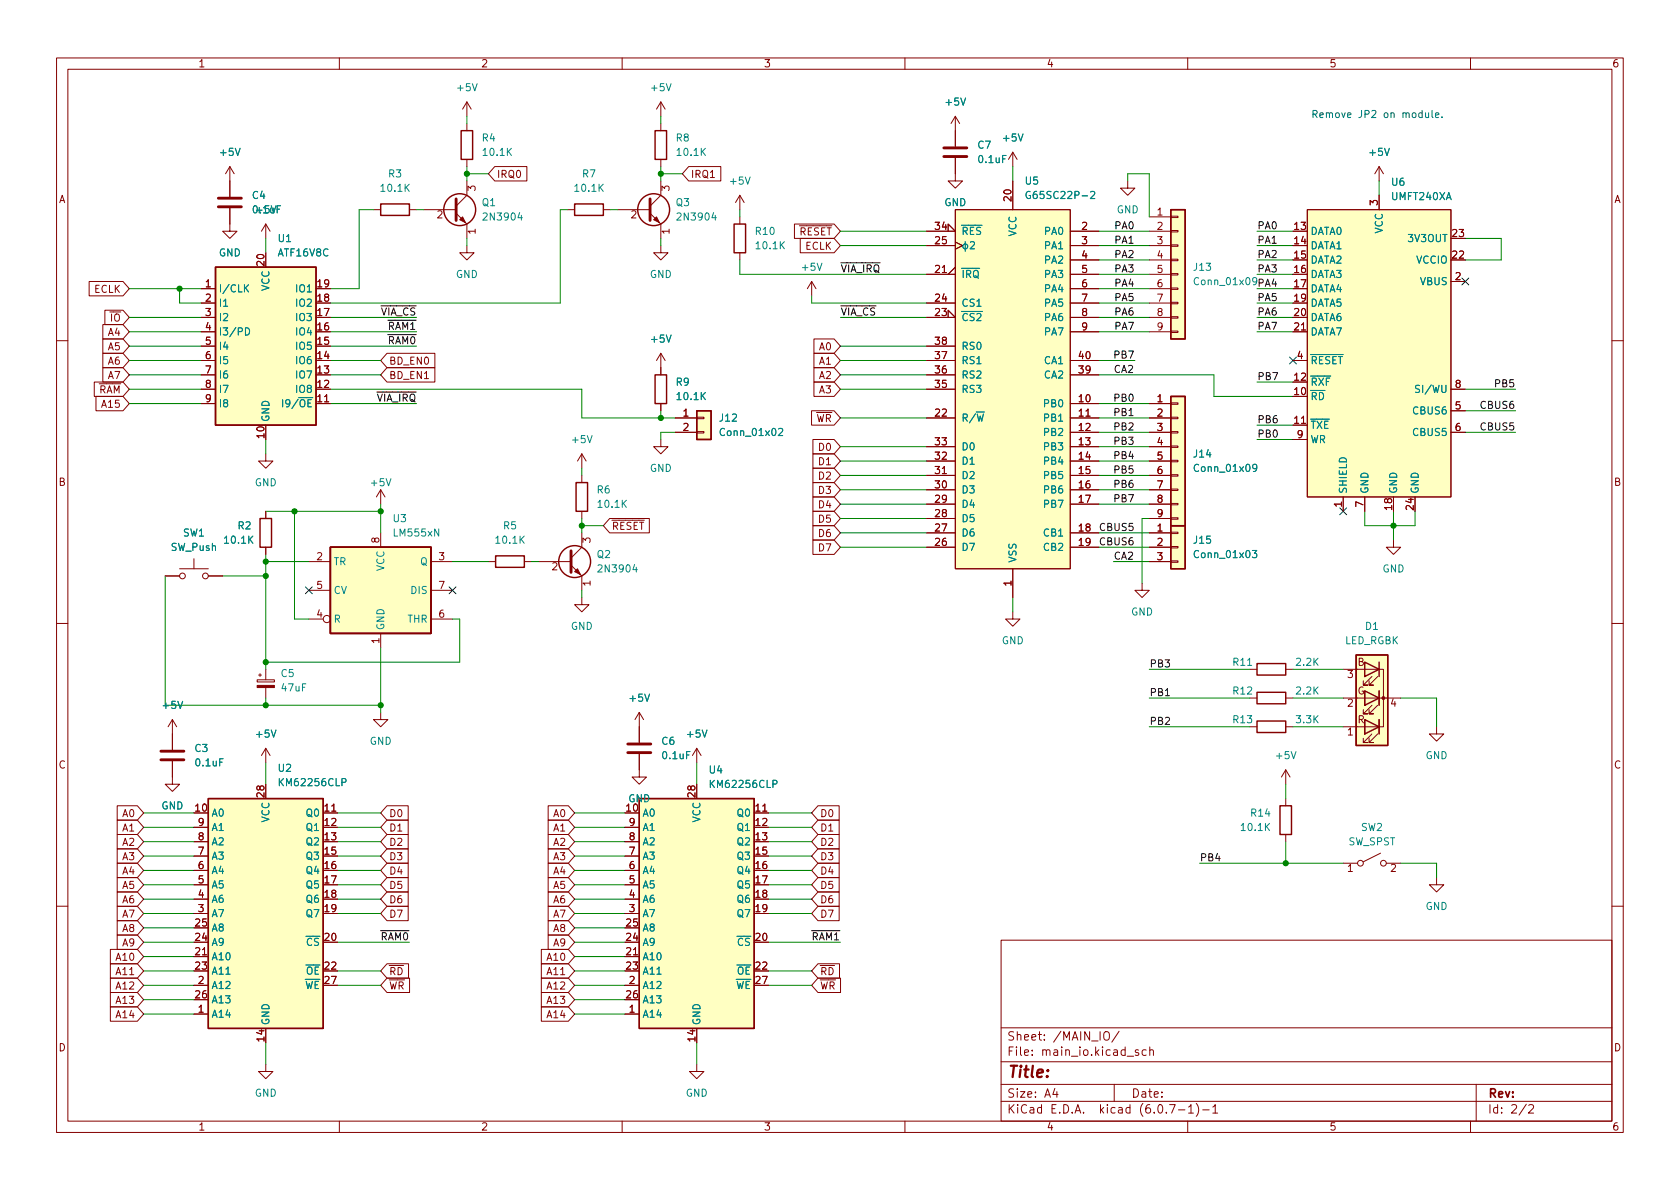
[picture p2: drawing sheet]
<svg xmlns="http://www.w3.org/2000/svg" width="297mm" height="210mm" viewBox="0 0 297 210" stroke-linecap="round" stroke-linejoin="round" font-family="sans-serif">
<g fill="none" stroke="#840000" stroke-width=".18">
<path d="M10 10.2h277v190.1h-277zM12 12.2h273v186.1h-273zM60 10.2v2M82.5 18v2.6M82.5 18l-.7 1.3M82.5 18l.8 1.3M110 10.2v2M116.8 18v2.6M116.8 18l-.7 1.3M116.8 18l.8 1.3M160 10.2v2M210 10.2v2"/>
<path d="M260 10.2v2M40.6 36.8v4.1h1.3l-1.3 1.3-1.2-1.3h1.2M40.6 29.5l-.7 1.2M40.6 29.5v5.3M40.6 29.5l.8 1.2M47 39.6v2.6M47 39.6l-.8 1.3M47 39.6l.8 1.3M66 37.1h1.3M72.4 37.1h1.3M74.9 37.1h5.7M80.6 37.7l1.9 1.9v2.6"/>
<path d="M82.5 21.8v1.3M82.5 28.2v1.3M82.5 32v2.5l-1.9 1.9M87.5 29.5h5.7v2.5h-5.7l-1.1-1.3zM100.3 37.1h1.3M106.7 37.1h1.2M109.2 37.1h5.7M114.9 37.7l1.9 1.9v2.6M116.8 21.8v1.3M116.8 28.2v1.3M116.8 32v2.5l-1.9 1.9M121.8 29.5h5.6v2.5h-5.6l-1.2-1.3z"/>
<path d="M130.8 34.5v2.6M130.8 38.3v1.3M130.8 34.5l-.8 1.3M130.8 34.5l.8 1.3M140.5 39.6h7l1.1 1.3-1.1 1.3h-7zM168.9 37.1h20.3v63.5h-20.3zM168.9 27.9v4.1h1.3l-1.3 1.3-1.3-1.3h1.3M168.9 20.6l-.8 1.2M168.9 20.6v5.3M168.9 20.6l.8 1.2M179.1 26.9l-.8 1.3M179.1 26.9v2.6"/>
<path d="M179.1 32v5.1M179.1 26.9l.7 1.3M199.4 32v1.3h1.3l-1.3 1.2-1.3-1.2h1.3M203.2 38.3h3.8M207 38.2h1.3v.3h-1.3zM231.1 37.1h25.4v50.8h-25.4zM243.8 29.5v2.5M243.8 34.5v2.6M243.8 29.5l-.7 1.2M243.8 29.5l.8 1.2M15.8 49.8h5.9l1.2 1.2-1.2 1.3h-5.9zM18.2 59.9h3.5l1.2 1.3-1.2 1.3h-3.5z"/>
<path d="M18.2 57.4h3.5l1.2 1.3-1.2 1.2h-3.5zM18.5 54.9h3.2l1.2 1.2-1.2 1.3h-3.2zM35.6 56.1h2.5M35.6 53.6h2.5M35.6 51h2.5M35.6 58.7h2.5M82.5 43.4v1.3h1.3l-1.3 1.3-1.2-1.3h1.2M116.8 43.4v1.3h1.3l-1.3 1.3-1.2-1.3h1.2M130.8 44.7v1.3M141.5 42.2h6l1.1 1.2-1.1 1.3h-6zM143.5 49.8l-.8 1.2M143.5 49.8v2.5"/>
<path d="M143.5 49.8l.8 1.2M143.9 59.9h3.6l1.1 1.3-1.1 1.3h-3.6zM163.8 56.1h5.1l-1.3-1.2v1.2M163.8 40.9h5.1l-1.3-1.3v1.3M163.8 48.5h5.1M163.8 53.6h5.1M163.8 43.4h5.1M168.9 42.8l1.3 .6-1.3 .7M168.9 47.2l-1.3 1.3M189.2 40.9h5.1M189.2 48.5h5.1M189.2 56.1h5.1"/>
<path d="M189.2 53.6h5.1M189.2 43.4h5.1M189.2 46h5.1M189.2 51h5.1M189.2 58.7h5.1M203.2 40.9h3.8M203.2 48.5h3.8M203.2 56.1h3.8M203.2 53.6h3.8M203.2 43.4h3.8M203.2 46h3.8M203.2 51h3.8"/>
<path d="M203.2 58.7h3.8M207 58.5h1.3v.3h-1.3zM207 56h1.3v.3h-1.3zM207 53.5h1.3v.2h-1.3zM207 50.9h1.3v.3h-1.3zM207 48.4h1.3v.2h-1.3zM207 45.8h1.3v.3h-1.3zM207 43.3h1.3v.3h-1.3zM207 40.8h1.3v.2h-1.3zM228.6 58.7h2.5M256.5 49.8h2.6M10 60.2h2"/>
<path d="M16.7 67.6h5l1.2 1.2-1.2 1.3h-5zM17 70.1h4.7l1.2 1.3-1.2 1.2h-4.7zM18.2 62.5h3.5l1.2 1.2-1.2 1.3h-3.5zM18.2 65h3.5l1.2 1.3-1.2 1.3h-3.5zM35.6 71.4h2.5M35.6 68.8h2.5M35.6 66.3h2.5M35.6 63.7h2.5M35.6 61.2h2.5M55.9 71.4h2.5M68.4 65h8.5v2.6h-8.5l-1.1-1.3zM68.4 62.5h8.5v2.5h-8.5l-1.1-1.3z"/>
<path d="M116.8 77.7v1.3h1.3l-1.3 1.3-1.2-1.3h1.2M116.8 62.5v3.8M116.8 71.4v1.2M116.8 62.5l-.7 1.2M116.8 62.5l.8 1.2M119.4 73.9h3.8M119.4 76.4h3.8M123.2 76.3h1.3v.3h-1.3zM123.2 73.8h1.3v.2h-1.3zM143.5 72.6h4l1.1 1.3-1.1 1.3h-4zM143.7 77.7h3.8l1.1 1.3-1.1 1.3h-3.8zM143.9 67.6h3.6l1.1 1.2-1.1 1.3h-3.6z"/>
<path d="M143.9 62.5h3.6l1.1 1.2-1.1 1.3h-3.6zM143.9 65h3.6l1.1 1.3-1.1 1.3h-3.6zM163.8 73.9h5.1M163.8 79h5.1M163.8 68.8h5.1M163.8 66.3h5.1M163.8 63.7h5.1M163.8 61.2h5.1M189.2 73.9h5.1M189.2 76.4h5.1M189.2 71.4h5.1M189.2 79h5.1"/>
<path d="M189.2 66.3h5.1M189.2 63.7h5.1M203.2 73.9h3.8M203.2 76.4h3.8M203.2 71.4h3.8M203.2 79h3.8M207 78.9h1.3v.2h-1.3zM207 76.3h1.3v.3h-1.3zM207 73.8h1.3v.2h-1.3zM207 71.2h1.3v.3h-1.3zM228.6 63.7h2.5M228.6 75.2h2.5"/>
<path d="M228.6 77.7h2.5M256.5 76.4h2.6M256.5 68.8h2.6M256.5 72.6h2.6M285 60.2h2M34.3 98.8v1.8M47 80.3v1.2h1.3l-1.3 1.3-1.3-1.3h1.3M47 90.4v1.3M47 96.8v1.2M54.6 99.3h3.8M67.3 86.6v2.5M67.3 94.2v2.6"/>
<path d="M67.3 86.6l-.8 1.3M67.3 86.6l.8 1.3M76.2 99.3h3.8M86.4 99.3h1.2M92.7 99.3h1.3M95.2 99.3h5.8M101 99.9l1.9 1.9v2.6M102.9 80.3l-.8 1.2M102.9 80.3v2.5M102.9 84.1v1.2M102.9 90.4v1.3M102.9 94.2v2.6l-1.9 1.9"/>
<path d="M102.9 80.3l.7 1.2M107.8 91.7h7v2.5h-7l-1.1-1.2zM143.7 82.8h3.8l1.1 1.3-1.1 1.2h-3.8zM143.7 80.3h3.8l1.1 1.2-1.1 1.3h-3.8zM143.7 90.4h3.8l1.1 1.3-1.1 1.3h-3.8zM143.7 85.3h3.8l1.1 1.3-1.1 1.3h-3.8zM143.7 93h3.8l1.1 1.2-1.1 1.3h-3.8zM143.7 95.5h3.8l1.1 1.3-1.1 1.2h-3.8zM143.7 87.9h3.8l1.1 1.2-1.1 1.3h-3.8zM163.8 81.5h5.1M163.8 84.1h5.1M163.8 86.6h5.1"/>
<path d="M163.8 89.1h5.1M163.8 94.2h5.1M163.8 96.8h5.1M163.8 91.7h5.1M189.2 81.5h5.1M189.2 84.1h5.1M189.2 86.6h5.1M189.2 89.1h5.1M189.2 94.2h5.1M189.2 96.8h5.1M203.2 81.5h3.8M203.2 84.1h3.8"/>
<path d="M203.2 86.6h3.8M203.2 89.1h3.8M203.2 94.2h3.8M203.2 96.8h3.8M203.2 91.7h3.8M203.2 99.3h3.8M207 99.2h1.3v.2h-1.3zM207 96.6h1.3v.3h-1.3zM207 94.1h1.3v.3h-1.3zM207 91.6h1.3v.2h-1.3zM207 89h1.3v.3h-1.3zM207 86.5h1.3v.2h-1.3z"/>
<path d="M207 83.9h1.3v.3h-1.3zM207 81.4h1.3v.3h-1.3zM237.5 87.9v2.5M241.3 87.9v2.5M246.4 95.5v1.3h1.2l-1.2 1.2-1.3-1.2h1.3M10 110.2h2M29.2 101.8h2.5M31.7 100.6h5.1M36.8 101.8h2.6M45.7 119.4h.5M46 119.1v.5M47 118.4v1.8"/>
<path d="M54.6 109.5h2.5M54.6 104.4h3.8M67.3 112v2.5M76.2 109.5h3.8M76.2 104.4h3.8M102.9 105.7v1.2h1.2l-1.2 1.3-1.3-1.3h1.3M179.1 108.2v1.3h1.2l-1.2 1.2-1.3-1.2h1.3M179.1 100.6v5.1M201.9 103.1v1.3h1.3l-1.3 1.3-1.2-1.3h1.2M221 118.4h1.2M227.3 118.4h1.3M237.5 118.4h6.3"/>
<path d="M242.6 119.6l-1.6 1.6h.8h-.8v-.8M243.6 118.4h1v10.1h-7.1M243.6 119.6l-1.5 1.6h.7h-.7v-.8M285 110.2h2M30.5 134.6v4.1h1.2l-1.2 1.2-1.3-1.2h1.3M30.5 127.2v5.4M30.5 127.2l-.8 1.3M30.5 127.2l.7 1.3M45.5 120.2h3v.4h-3zM47 132.3l-.8 1.3M47 121.6v1.8M47 132.3v2.6"/>
<path d="M47 132.3l.8 1.3M67.3 126v1.2h1.3l-1.3 1.3-1.3-1.3h1.3M113 133.3v4.1h1.3l-1.3 1.3-1.2-1.3h1.2M113 126v5.3M113 126l-.7 1.2M113 126l.8 1.2M123.2 132.3l-.8 1.3M123.2 132.3v2.6M123.2 132.3l.8 1.3M221 123.4h1.2M221 128.5h1.2M227.3 123.4h1.3"/>
<path d="M227.3 128.5h1.3M227.3 136.1v2.6M227.3 136.1l-.7 1.3M227.3 136.1l.8 1.3M237.5 123.4h2.5M241.3 122.2v2.5zM241.3 124.7h.1M241.3 127.2v2.6zM241.3 129.8h.1M241.3 123.4h6.3M242.6 124.7l-1.6 1.5h.8h-.8v-.7M242.6 129.8l-1.6 1.5h.8h-.8v-.7"/>
<path d="M243.6 124.7l-1.5 1.5h.7h-.7v-.7M243.6 129.8l-1.5 1.5h.7h-.7v-.7M243.8 122.2v2.5M243.8 127.2v2.6M254 128.5v1.3h1.3l-1.3 1.3-1.3-1.3h1.3M20.7 157.7h3.6l1.1 1.3-1.1 1.3h-3.6zM20.7 155.2h3.6l1.1 1.3-1.1 1.2h-3.6zM20.7 145h3.6l1.1 1.3-1.1 1.3h-3.6zM20.7 147.6h3.6l1.1 1.2-1.1 1.3h-3.6zM20.7 142.5h3.6l1.1 1.3-1.1 1.2h-3.6zM20.7 152.6h3.6l1.1 1.3-1.1 1.3h-3.6zM20.7 150.1h3.6l1.1 1.3-1.1 1.2h-3.6z"/>
<path d="M34.3 159h2.5M34.3 156.5h2.5M34.3 153.9h2.5M34.3 151.4h2.5M34.3 148.8h2.5M34.3 146.3h2.5M57.1 143.8h2.6M68.4 142.5h3.8v2.5h-3.8l-1.1-1.2zM68.4 145h3.8v2.6h-3.8l-1.1-1.3zM68.4 150.1h3.8v2.5h-3.8l-1.1-1.2zM68.4 152.6h3.8v2.6h-3.8l-1.1-1.3zM68.4 147.6h3.8v2.5h-3.8l-1.1-1.3z"/>
<path d="M68.4 157.7h3.8v2.6h-3.8l-1.1-1.3zM68.4 155.2h3.8v2.5h-3.8l-1.1-1.2zM96.9 152.6h3.6l1.1 1.3-1.1 1.3h-3.6zM96.9 157.7h3.6l1.1 1.3-1.1 1.3h-3.6zM96.9 142.5h3.6l1.1 1.3-1.1 1.2h-3.6zM96.9 145h3.6l1.1 1.3-1.1 1.3h-3.6zM96.9 150.1h3.6l1.1 1.3-1.1 1.2h-3.6zM96.9 155.2h3.6l1.1 1.3-1.1 1.2h-3.6zM96.9 147.6h3.6l1.1 1.2-1.1 1.3h-3.6zM110.5 159h2.5M110.5 156.5h2.5M110.5 153.9h2.5"/>
<path d="M110.5 151.4h2.5M110.5 148.8h2.5M110.5 146.3h2.5M133.3 143.8h2.6M144.6 150.1h3.8v2.5h-3.8l-1.1-1.2zM144.6 155.2h3.8v2.5h-3.8l-1.1-1.2zM144.6 152.6h3.8v2.6h-3.8l-1.1-1.3zM144.6 147.6h3.8v2.5h-3.8l-1.1-1.3zM144.6 145h3.8v2.6h-3.8l-1.1-1.3zM144.6 142.5h3.8v2.5h-3.8l-1.1-1.2zM144.6 157.7h3.8v2.6h-3.8l-1.1-1.3zM227.3 141.2v1.3"/>
<path d="M227.3 147.6v1.2M237.5 152.6h2.5M244.1 150.9l-3.1 1.5M245.1 152.6h2.5M254 155.2v1.3h1.3l-1.3 1.2-1.3-1.2h1.3M10 160.2h2M19.5 170.4h4.8l1.1 1.3-1.1 1.3h-4.8zM19.5 173h4.8l1.1 1.2-1.1 1.3h-4.8zM19.5 167.9h4.8l1.1 1.3-1.1 1.2h-4.8zM19.5 175.5h4.8l1.1 1.3-1.1 1.2h-4.8zM19.5 178h4.8l1.1 1.3-1.1 1.3h-4.8zM20.7 165.3h3.6l1.1 1.3-1.1 1.3h-3.6z"/>
<path d="M20.7 162.8h3.6l1.1 1.3-1.1 1.2h-3.6zM20.7 160.3h3.6l1.1 1.2-1.1 1.3h-3.6zM34.3 179.3h2.5M34.3 174.2h2.5M34.3 169.2h2.5M34.3 161.5h2.5M68.4 160.3h3.8v2.5h-3.8l-1.1-1.3zM68.4 173h4v2.5h-4l-1.1-1.3zM68.4 170.4h3.8v2.6h-3.8l-1.1-1.3zM95.7 178h4.8l1.1 1.3-1.1 1.3h-4.8zM95.7 175.5h4.8l1.1 1.3-1.1 1.2h-4.8zM95.7 173h4.8l1.1 1.2-1.1 1.3h-4.8z"/>
<path d="M95.7 167.9h4.8l1.1 1.3-1.1 1.2h-4.8zM95.7 170.4h4.8l1.1 1.3-1.1 1.3h-4.8zM96.9 162.8h3.6l1.1 1.3-1.1 1.2h-3.6zM96.9 160.3h3.6l1.1 1.2-1.1 1.3h-3.6zM96.9 165.3h3.6l1.1 1.3-1.1 1.3h-3.6zM110.5 179.3h2.5M110.5 174.2h2.5M110.5 169.2h2.5M110.5 161.5h2.5M144.6 170.4h3.8v2.6h-3.8l-1.1-1.3zM144.6 173h4v2.5h-4l-1.1-1.3zM144.6 160.3h3.8v2.5h-3.8l-1.1-1.3z"/>
<path d="M177 166.3h108v32h-108zM285 160.2h2M47 188.2v1.3h1.3l-1.3 1.2-1.3-1.2h1.3M60 198.3v2M110 198.3v2M123.2 188.2v1.3h1.3l-1.3 1.2-1.3-1.2h1.3M160 198.3v2M177 194.8h108M177 191.8h108M177 187.8h108M177 181.8h108M186.5 192.5l-.4 1h1"/>
<path d="M186.9 193v1M195.2 182.6a.5 .5 0 0 1 .6-.2 .5 .5 0 0 1 .3 .5v.5a.5 .5 0 0 1-.5 .6 .5 .5 0 0 1-.5-.6zM197 191.8v3M197.9 182.4l-1.3 1.9M199.3 186.8h1.1M201.3 185.7l-.4-.1-.2 .2 .1 .3 .5 .1v.4h-.6M202.6 185.7l-.4-.1-.3 .3v.4l.2 .3h.5M203.3 185.8l.2-.2 .4 .1v.9M203.3 185.1v1.5M206.8 195.3h1l-.7 1.5M208.4 196.3h1.1M210 198.3v2"/>
<path d="M210.1 195.8l.5-.5v1.5M210.1 196.8h.9M211.5 195.1a1.72 1.72 0 0 1 0 2.3M212.6 196.3h1.2M214.4 195.8l.5-.5v1.5M214.4 196.8h.9M260 198.3v2M261 191.8v6.5M269.9 195.3l-1.3 1.9M270.3 195.5l.6-.2 .2 .2 .1 .3-1 1h1"/>
<circle cx="32.3" cy="101.8" r=".51"/>
<circle cx="36.3" cy="101.8" r=".51"/>
<circle cx="57.8" cy="109.5" r=".63"/>
<circle cx="240.5" cy="152.6" r=".51"/>
<circle cx="244.6" cy="152.6" r=".51"/>
</g>
<g fill="#ffffc2" stroke="#ffffc2" stroke-width=".18">
<path d="M123.2 72.6h2.5v5.1h-2.5z"/>
<path d="M36.8 141.2h20.3v40.7h-20.3z"/>
<path d="M168.9 37.1h20.3v63.5h-20.3z"/>
<path d="M231.1 37.1h25.4v50.8h-25.4z"/>
<path d="M113 141.2h20.3v40.7h-20.3z"/>
<path d="M207 93h2.5v7.6h-2.5z"/>
<path d="M239.8 115.8h5.6v16h-5.6z"/>
<path d="M38.1 47.2h17.8v28h-17.8z"/>
<path d="M207 70.1h2.5v22.9h-2.5z"/>
<path d="M58.4 96.8h17.8v15.2h-17.8z"/>
<path d="M207 37.1h2.5v22.8h-2.5z"/>
</g>
<g fill="none" stroke="#840000" stroke-width=".25">
<path d="M67.3 36.1h5.1v2h-5.1zM81.5 23.1h2.1v5.1h-2.1zM101.6 36.1h5.1v2h-5.1zM115.8 23.1h2.1v5.1h-2.1zM129.8 39.6h2v5.1h-2zM207 37.1h2.5v22.8h-2.5zM38.1 47.2h17.8v28h-17.8zM115.8 66.3h2.1v5.1h-2.1zM123.2 72.6h2.5v5.1h-2.5zM207 70.1h2.5v22.9h-2.5zM46 91.7h2v5.1h-2zM58.4 96.8h17.8v15.2h-17.8z"/>
<path d="M87.6 98.3h5.1v2h-5.1zM101.9 85.3h2v5.1h-2zM207 93h2.5v7.6h-2.5zM222.2 117.3h5.1v2.1h-5.1zM239.8 115.8h5.6v16h-5.6zM241.3 117.1l2.5 1.3-2.5 1.2zM243.8 117.1v2.5M222.2 122.4h5.1v2.1h-5.1zM222.2 127.5h5.1v2h-5.1zM241.3 122.2l2.5 1.2-2.5 1.3zM241.3 127.2l2.5 1.3-2.5 1.3zM243.8 122.2v2.5"/>
<path d="M243.8 127.2v2.6M36.8 141.2h20.3v40.7h-20.3zM113 141.2h20.3v40.7h-20.3zM226.3 142.5h2v5.1h-2z"/>
<circle cx="81.3" cy="37.1" r="2.82"/>
<circle cx="115.6" cy="37.1" r="2.82"/>
<circle cx="101.6" cy="99.3" r="2.82"/>
</g>
<g fill="none" stroke="#008484" stroke-width=".18">
<path d="M182.1 33.9a.59 .59 0 0 0-.7 .6 .59 .59 0 0 0 .7 .6l.1-.5h-.2M192.8 34l.5-.2 .3 .4-.8 .9h.8M43.4 58a.64 .64 0 0 1 .7 .6 .64 .64 0 0 1-.7 .6zM43.4 50.9l.5 .7M43.9 50.4l-.7 .7M170.7 42.7v1.7M171.6 42.9l.5-.2 .2 .4-.8 .9h.8M137.7 75.9l.4-.1 .3 .3-.8 .9h.8M251 68.2l-.5-.1-.2 .2v.3l.6 .3 .1 .3-.2 .2-.5-.1M221.4 97.3h.8l-.4 .5 .3 .1v.6l-.1 .1-.6-.1M222.2 82.6l-.2 .3h-.3l-.2-.3 .1-.4 .4-.1 .1 .1a.84 .84 0 0 1-.3 1.2h-.2"/>
<circle cx="170.7" cy="43.6" r=".44"/>
</g>
<path d="M38.6 36.6h4.1M38.6 35h4.1M80.6 35.2v3.8M114.9 35.2v3.8M166.9 27.7h4M166.9 26.2h4M101 97.4v3.8M28.4 134.4h4.1M28.4 132.8h4.1M111 133.1h4.1M111 131.6h4.1" fill="none" stroke="#840000" stroke-width=".51"/>
<g fill="#840000" stroke="#840000" stroke-width=".18">
<path d="M101.6 101.1l.5-.5 .5 1z"/>
<path d="M81.3 38.9l.5-.6 .5 1.1z"/>
<path d="M116.1 38.3l.5 1.1-1-.5z"/>
<path d="M45.5 121.2h3v.4h-3z"/>
<circle cx="244.6" cy="123.4" r=".25"/>
</g>
<path d="M252.1 19.9v.8l.3 .1 .2-.1M252.6 19.9v.9M253.2 19.5v1.1l.2 .2M253.8 20.4l.6-.2-.1-.2-.3-.1-.2 .2 .1 .6h.4M255 20.7v.1" fill="none" stroke="#0000c2" stroke-width=".18"/>
<g fill="none" stroke="#008400" stroke-width=".18">
<path d="M66 37.1h-2.5v13.9h-5.1M73.7 37.1h1.2M82.5 30.7h3.9M82.5 20.6v1.2M82.5 29.5v2.5M100.3 37.1h-1.2v16.5h-40.7M107.9 37.1h1.3M116.8 30.7h3.8M116.8 20.6v1.2M116.8 29.5v2.5M130.8 37.1v1.2M179.1 29.5v2.5"/>
<path d="M199.4 32v-1.3h3.8v7.6M243.8 32v2.5M22.9 58.7h12.7M22.9 56.1h12.7M22.9 51h12.7M31.7 51v2.6h3.9M47 42.2v2.5M58.4 58.7h15.3M58.4 56.1h15.3M82.5 42.2v1.2M116.8 42.2v1.2M130.8 46v2.5h33"/>
<path d="M143.5 52.3v1.3h20.3M148.6 56.1h15.2M148.6 40.9h15.2M148.6 43.4h15.2M194.3 58.7h8.9M194.3 53.6h8.9M194.3 56.1h8.9M194.3 51h8.9M194.3 40.9h8.9M194.3 46h8.9M194.3 43.4h8.9M194.3 48.5h8.9"/>
<path d="M222.2 58.7h6.4M222.2 53.6h6.4M222.2 56.1h6.4M222.2 51h6.4M222.2 40.9h6.4M222.2 46h6.4M222.2 43.4h6.4M222.2 48.5h6.4M259.1 42.2h6.3v3.8h-6.3M22.9 66.3h12.7M22.9 68.8h12.7M22.9 63.7h12.7"/>
<path d="M22.9 61.2h12.7M22.9 71.4h12.7M47 77.7v2.6M58.4 66.3h8.9M58.4 68.8h44.5v5.1h16.5M58.4 63.7h8.9M58.4 61.2h15.3M58.4 71.4h15.3M116.8 72.6v1.3M119.4 76.4h-2.6v1.3M148.6 66.3h15.2M148.6 73.9h15.2"/>
<path d="M148.6 68.8h15.2M148.6 63.7h15.2M148.6 61.2h15.2M148.6 79h15.2M194.3 66.3h20.3v3.8h14M194.3 73.9h8.9M194.3 63.7h6.4M194.3 79h8.9M194.3 71.4h8.9M194.3 76.4h8.9M222.2 75.2h6.4M222.2 77.7h6.4"/>
<path d="M222.2 67.6h6.4M259.1 68.8h8.9M259.1 76.4h8.9M259.1 72.6h8.9M47 99.3h7.6M47 98v20.4M47 90.4h20.3M52.1 90.4v19.1h2.5M67.3 89.1v5.1M80 99.3h6.4M94 99.3h1.2M102.9 82.8v1.3"/>
<path d="M102.9 91.7v2.5M102.9 93h3.8M148.6 91.7h15.2M148.6 96.8h15.2M148.6 89.1h15.2M148.6 86.6h15.2M148.6 81.5h15.2M148.6 94.2h15.2M148.6 84.1h15.2M194.3 96.8h8.9M194.3 89.1h8.9M194.3 86.6h8.9"/>
<path d="M194.3 81.5h8.9M194.3 94.2h8.9M194.3 84.1h8.9M196.8 99.3h6.4M203.2 91.7h-1.3v11.4M241.3 90.4v2.6h8.9v-2.6M246.4 90.4v5.1M29.2 101.8v22.9h38.1M39.4 101.8h7.6M67.3 114.5v11.5M80 109.5h1.3v7.6h-34.3M102.9 104.4v1.3"/>
<path d="M179.1 105.7v2.5M203.2 118.4h17.8M228.6 118.4h8.9M47 123.4v1.3M47 134.9v3.8M123.2 134.9v3.8M203.2 123.4h17.8M203.2 128.5h17.8M227.3 138.7v2.5M228.6 123.4h8.9M228.6 128.5h8.9M247.6 123.4h6.4v5.1"/>
<path d="M25.4 143.8h8.9M25.4 146.3h8.9M25.4 159h8.9M25.4 153.9h8.9M25.4 148.8h8.9M25.4 156.5h8.9M25.4 151.4h8.9M59.7 143.8h7.6M59.7 146.3h7.6M59.7 159h7.6M59.7 153.9h7.6M59.7 148.8h7.6"/>
<path d="M59.7 156.5h7.6M59.7 151.4h7.6M101.6 143.8h8.9M101.6 146.3h8.9M101.6 159h8.9M101.6 153.9h8.9M101.6 148.8h8.9M101.6 156.5h8.9M101.6 151.4h8.9M135.9 143.8h7.6M135.9 146.3h7.6M135.9 159h7.6"/>
<path d="M135.9 153.9h7.6M135.9 148.8h7.6M135.9 156.5h7.6M135.9 151.4h7.6M212.1 152.6h25.4M227.3 148.8v3.8M247.6 152.6h6.4v2.6M25.4 174.2h8.9M25.4 179.3h8.9M25.4 176.8h8.9M25.4 169.2h8.9M25.4 164.1h8.9"/>
<path d="M25.4 166.6h8.9M25.4 161.5h8.9M25.4 171.7h8.9M59.7 174.2h7.6M59.7 166.6h12.7M59.7 161.5h7.6M59.7 171.7h7.6M101.6 174.2h8.9M101.6 179.3h8.9M101.6 176.8h8.9M101.6 169.2h8.9M101.6 164.1h8.9"/>
<path d="M101.6 166.6h8.9M101.6 161.5h8.9M101.6 171.7h8.9M135.9 174.2h7.6M135.9 166.6h12.7M135.9 161.5h7.6M135.9 171.7h7.6M47 184.4v3.8M123.2 184.4v3.8"/>
</g>
<path d="M258.5 49.2l1.2 1.2M259.7 49.2l-1.2 1.2M228 63.1l1.2 1.3M229.2 63.1l-1.2 1.3M236.9 89.8l1.2 1.2M238.1 89.8l-1.2 1.2M54 103.8l1.2 1.2M55.2 103.8l-1.2 1.2M79.4 103.8l1.2 1.2M80.6 103.8l-1.2 1.2" fill="none" stroke="#000084" stroke-width=".18"/>
<g fill="#008400" stroke="#008400" stroke-width=".18">
<circle cx="47" cy="101.8" r=".46"/>
<circle cx="47" cy="117.1" r=".46"/>
<circle cx="47" cy="124.7" r=".46"/>
<circle cx="67.3" cy="124.7" r=".46"/>
<circle cx="227.3" cy="152.6" r=".46"/>
<circle cx="246.4" cy="93" r=".46"/>
<circle cx="82.5" cy="30.7" r=".46"/>
<circle cx="116.8" cy="30.7" r=".46"/>
<circle cx="47" cy="99.3" r=".46"/>
<circle cx="52.1" cy="90.4" r=".46"/>
<circle cx="31.7" cy="51" r=".46"/>
<circle cx="67.3" cy="90.4" r=".46"/>
<circle cx="116.8" cy="73.9" r=".46"/>
<circle cx="102.9" cy="93" r=".46"/>
</g>
<text font-size="2.8" fill="#840000" x="178" y="190.6">Title:</text>
<g font-size="2.1" fill="#840000">
<text x="178" y="184">Sheet: /MAIN_IO/</text>
<text x="178" y="186.7">File: main_io.kicad_sch</text>
<text x="178" y="196.9">KiCad E.D.A. kicad (6.0.7-1)-1</text>
<text x="178" y="194.1">Size: A4</text>
<text x="200" y="194.1">Date:</text>
<text x="263" y="194.1">Rev:</text>
<text x="263" y="196.9">Id: 2/2</text>
</g>
<g font-size="1.8" fill="#840000">
<text x="35" y="11.9">1</text>
<text x="85" y="11.9">2</text>
<text x="135" y="11.9">3</text>
<text x="185" y="11.9">4</text>
<text x="235" y="11.9">5</text>
<text x="285" y="11.9">6</text>
<text x="10.3" y="35.9">A</text>
<text x="84.1" y="33.8" transform="rotate(-90 84.1 33.8)">3</text>
<text x="87.8" y="31.5">IRQ0</text>
<text x="118.4" y="33.8" transform="rotate(-90 118.4 33.8)">3</text>
<text x="122.1" y="31.5">IRQ1</text>
<text x="178.8" y="35.5" transform="rotate(-90 178.8 35.5)">20</text>
<text x="285.3" y="35.9">A</text>
<text x="77.3" y="38.6">2</text>
<text x="84.1" y="41.4" transform="rotate(-90 84.1 41.4)">1</text>
<text x="111.6" y="38.6">2</text>
<text x="118.4" y="41.4" transform="rotate(-90 118.4 41.4)">1</text>
<text x="139.9" y="41.6">~{RESET}</text>
<text x="165.4" y="40.6">34</text>
<text x="191.3" y="40.6">2</text>
<text x="204.6" y="38.1">1</text>
<text x="204.6" y="40.6">2</text>
<text x="228.9" y="40.6">13</text>
<text x="243.6" y="36.3" transform="rotate(-90 243.6 36.3)">3</text>
<text x="256.8" y="41.9">23</text>
<text x="46.7" y="47" transform="rotate(-90 46.7 47)">20</text>
<text x="142.3" y="44.2">ECLK</text>
<text x="165.4" y="43.2">25</text>
<text x="191.3" y="43.2">3</text>
<text x="191.3" y="45.7">4</text>
<text x="204.6" y="43.2">3</text>
<text x="204.6" y="45.7">4</text>
<text x="228.9" y="43.2">14</text>
<text x="228.9" y="45.7">15</text>
<text x="256.8" y="45.7">22</text>
<text x="16.6" y="51.8">ECLK</text>
<text x="36.3" y="50.8">1</text>
<text x="36.3" y="53.3">2</text>
<text x="56.2" y="53.3">18</text>
<text x="56.2" y="50.8">19</text>
<text x="165.4" y="48.3">21</text>
<text x="165.4" y="53.3">24</text>
<text x="191.3" y="48.3">5</text>
<text x="191.3" y="50.8">6</text>
<text x="191.3" y="53.3">7</text>
<text x="204.6" y="48.3">5</text>
<text x="204.6" y="50.8">6</text>
<text x="204.6" y="53.3">7</text>
<text x="228.9" y="48.3">16</text>
<text x="228.9" y="50.8">17</text>
<text x="228.9" y="53.3">19</text>
<text x="257.3" y="49.5">2</text>
<text x="18.2" y="56.9">~{IO}</text>
<text x="19.2" y="59.4">A4</text>
<text x="36.3" y="55.9">3</text>
<text x="36.3" y="58.4">4</text>
<text x="56.2" y="58.4">16</text>
<text x="56.2" y="55.9">17</text>
<text x="165.4" y="55.9">23</text>
<text x="191.3" y="55.9">8</text>
<text x="191.3" y="58.4">9</text>
<text x="204.6" y="55.9">8</text>
<text x="204.6" y="58.4">9</text>
<text x="228.9" y="55.9">20</text>
<text x="228.9" y="58.4">21</text>
<text x="19.2" y="61.9">A5</text>
<text x="19.2" y="64.5">A6</text>
<text x="36.3" y="61">5</text>
<text x="36.3" y="63.5">6</text>
<text x="56.2" y="63.5">14</text>
<text x="56.2" y="61">15</text>
<text x="68.7" y="64.5">BD_EN0</text>
<text x="144.9" y="64.5">A1</text>
<text x="144.9" y="61.9">A0</text>
<text x="165.4" y="63.5">37</text>
<text x="165.4" y="61">38</text>
<text x="190.8" y="63.5">40</text>
<text x="229.4" y="63.5">4</text>
<text x="16" y="69.6">~{RAM}</text>
<text x="19.2" y="67">A7</text>
<text x="36.3" y="66">7</text>
<text x="36.3" y="68.6">8</text>
<text x="36.3" y="71.1">9</text>
<text x="56.2" y="71.1">11</text>
<text x="56.2" y="68.6">12</text>
<text x="56.2" y="66">13</text>
<text x="68.7" y="67">BD_EN1</text>
<text x="144.9" y="69.6">A3</text>
<text x="144.9" y="67">A2</text>
<text x="165.4" y="68.6">35</text>
<text x="165.4" y="66">36</text>
<text x="190.8" y="71.1">10</text>
<text x="190.8" y="66">39</text>
<text x="204.6" y="71.1">1</text>
<text x="228.9" y="69.8">10</text>
<text x="228.9" y="67.3">12</text>
<text x="257.3" y="68.6">8</text>
<text x="18.2" y="72.1">A15</text>
<text x="46.7" y="77.4" transform="rotate(-90 46.7 77.4)">10</text>
<text x="120.8" y="73.7">1</text>
<text x="120.8" y="76.2">2</text>
<text x="142.8" y="74.6">~{WR}</text>
<text x="165.4" y="73.7">22</text>
<text x="190.8" y="73.7">11</text>
<text x="190.8" y="76.2">12</text>
<text x="204.6" y="73.7">2</text>
<text x="204.6" y="76.2">3</text>
<text x="228.9" y="74.9">11</text>
<text x="229.4" y="77.5">9</text>
<text x="257.3" y="72.4">5</text>
<text x="257.3" y="76.2">6</text>
<text x="144.9" y="79.7">D0</text>
<text x="144.9" y="82.3">D1</text>
<text x="165.4" y="83.8">31</text>
<text x="165.4" y="81.3">32</text>
<text x="165.4" y="78.7">33</text>
<text x="190.8" y="78.7">13</text>
<text x="190.8" y="81.3">14</text>
<text x="190.8" y="83.8">15</text>
<text x="204.6" y="78.7">4</text>
<text x="204.6" y="81.3">5</text>
<text x="204.6" y="83.8">6</text>
<text x="10.3" y="85.9">B</text>
<text x="144.9" y="84.8">D2</text>
<text x="144.9" y="87.3">D3</text>
<text x="144.9" y="89.9">D4</text>
<text x="165.4" y="88.9">29</text>
<text x="165.4" y="86.4">30</text>
<text x="190.8" y="86.4">16</text>
<text x="190.8" y="88.9">17</text>
<text x="204.6" y="86.4">7</text>
<text x="204.6" y="88.9">8</text>
<text x="237.2" y="89.6" transform="rotate(-90 237.2 89.6)">1</text>
<text x="241" y="89.6" transform="rotate(-90 241 89.6)">7</text>
<text x="285.3" y="85.9">B</text>
<text x="67.1" y="96" transform="rotate(-90 67.1 96)">8</text>
<text x="104.4" y="96" transform="rotate(-90 104.4 96)">3</text>
<text x="108.1" y="93.7">~{RESET}</text>
<text x="144.9" y="92.4">D5</text>
<text x="144.9" y="95">D6</text>
<text x="165.4" y="94">27</text>
<text x="165.4" y="91.4">28</text>
<text x="190.8" y="94">18</text>
<text x="204.6" y="94">1</text>
<text x="204.6" y="91.4">9</text>
<text x="246.1" y="90.1" transform="rotate(-90 246.1 90.1)">18</text>
<text x="249.9" y="90.1" transform="rotate(-90 249.9 90.1)">24</text>
<text x="56" y="99.1">2</text>
<text x="77.6" y="99.1">3</text>
<text x="97.6" y="100.8">2</text>
<text x="144.9" y="97.5">D7</text>
<text x="165.4" y="96.5">26</text>
<text x="190.8" y="96.5">19</text>
<text x="204.6" y="96.5">2</text>
<text x="204.6" y="99.1">3</text>
<text x="56" y="104.1">5</text>
<text x="77.6" y="104.1">7</text>
<text x="104.4" y="103.6" transform="rotate(-90 104.4 103.6)">1</text>
<text x="178.8" y="103.6" transform="rotate(-90 178.8 103.6)">1</text>
<text x="56" y="109.2">4</text>
<text x="67.1" y="113.8" transform="rotate(-90 67.1 113.8)">1</text>
<text x="77.6" y="109.2">6</text>
<text x="238.3" y="119.9">3</text>
<text x="240" y="117.7">B</text>
<text x="238.3" y="125">2</text>
<text x="240" y="122.8">G</text>
<text x="245.9" y="125">4</text>
<text x="238.3" y="130">1</text>
<text x="240" y="127.9">R</text>
<text x="10.3" y="135.9">C</text>
<text x="285.3" y="135.9">C</text>
<text x="34.6" y="143.5">10</text>
<text x="46.7" y="140.9" transform="rotate(-90 46.7 140.9)">28</text>
<text x="57.4" y="143.5">11</text>
<text x="110.8" y="143.5">10</text>
<text x="122.9" y="140.9" transform="rotate(-90 122.9 140.9)">28</text>
<text x="133.6" y="143.5">11</text>
<text x="21.7" y="147">A1</text>
<text x="21.7" y="149.6">A2</text>
<text x="21.7" y="144.5">A0</text>
<text x="35.1" y="148.6">8</text>
<text x="35.1" y="146">9</text>
<text x="57.4" y="146">12</text>
<text x="57.4" y="148.6">13</text>
<text x="68.7" y="144.5">D0</text>
<text x="68.7" y="147">D1</text>
<text x="68.7" y="149.6">D2</text>
<text x="97.9" y="144.5">A0</text>
<text x="97.9" y="147">A1</text>
<text x="97.9" y="149.6">A2</text>
<text x="111.3" y="148.6">8</text>
<text x="111.3" y="146">9</text>
<text x="133.6" y="146">12</text>
<text x="133.6" y="148.6">13</text>
<text x="144.9" y="149.6">D2</text>
<text x="144.9" y="147">D1</text>
<text x="144.9" y="144.5">D0</text>
<text x="21.7" y="154.6">A4</text>
<text x="21.7" y="152.1">A3</text>
<text x="35.1" y="153.7">6</text>
<text x="35.1" y="151.1">7</text>
<text x="57.4" y="151.1">15</text>
<text x="57.4" y="153.7">16</text>
<text x="68.7" y="152.1">D3</text>
<text x="68.7" y="154.6">D4</text>
<text x="97.9" y="154.6">A4</text>
<text x="97.9" y="152.1">A3</text>
<text x="111.3" y="153.7">6</text>
<text x="111.3" y="151.1">7</text>
<text x="133.6" y="151.1">15</text>
<text x="133.6" y="153.7">16</text>
<text x="144.9" y="152.1">D3</text>
<text x="144.9" y="154.6">D4</text>
<text x="238.3" y="154.2">1</text>
<text x="245.9" y="154.2">2</text>
<text x="21.7" y="159.7">A6</text>
<text x="21.7" y="157.2">A5</text>
<text x="35.1" y="161.3">3</text>
<text x="35.1" y="158.7">4</text>
<text x="35.1" y="156.2">5</text>
<text x="57.4" y="156.2">17</text>
<text x="57.4" y="158.7">18</text>
<text x="57.4" y="161.3">19</text>
<text x="68.7" y="159.7">D6</text>
<text x="68.7" y="157.2">D5</text>
<text x="97.9" y="159.7">A6</text>
<text x="97.9" y="157.2">A5</text>
<text x="111.3" y="161.3">3</text>
<text x="111.3" y="158.7">4</text>
<text x="111.3" y="156.2">5</text>
<text x="133.6" y="156.2">17</text>
<text x="133.6" y="158.7">18</text>
<text x="133.6" y="161.3">19</text>
<text x="144.9" y="157.2">D5</text>
<text x="144.9" y="159.7">D6</text>
<text x="21.7" y="167.3">A9</text>
<text x="21.7" y="164.8">A8</text>
<text x="21.7" y="162.3">A7</text>
<text x="34.6" y="166.4">24</text>
<text x="34.6" y="163.8">25</text>
<text x="57.4" y="166.4">20</text>
<text x="68.7" y="162.3">D7</text>
<text x="97.9" y="164.8">A8</text>
<text x="97.9" y="162.3">A7</text>
<text x="97.9" y="167.3">A9</text>
<text x="110.8" y="166.4">24</text>
<text x="110.8" y="163.8">25</text>
<text x="133.6" y="166.4">20</text>
<text x="144.9" y="162.3">D7</text>
<text x="20.7" y="172.4">A11</text>
<text x="20.7" y="169.9">A10</text>
<text x="34.6" y="168.9">21</text>
<text x="34.6" y="171.4">23</text>
<text x="35.1" y="174">2</text>
<text x="57.4" y="171.4">22</text>
<text x="57.4" y="174">27</text>
<text x="68.7" y="172.4">~{RD}</text>
<text x="96.9" y="169.9">A10</text>
<text x="96.9" y="172.4">A11</text>
<text x="110.8" y="168.9">21</text>
<text x="110.8" y="171.4">23</text>
<text x="111.3" y="174">2</text>
<text x="133.6" y="171.4">22</text>
<text x="133.6" y="174">27</text>
<text x="144.9" y="172.4">~{RD}</text>
<text x="20.7" y="175">A12</text>
<text x="20.7" y="177.5">A13</text>
<text x="34.6" y="176.5">26</text>
<text x="35.1" y="179.1">1</text>
<text x="68.7" y="175">~{WR}</text>
<text x="96.9" y="177.5">A13</text>
<text x="96.9" y="175">A12</text>
<text x="110.8" y="176.5">26</text>
<text x="111.3" y="179.1">1</text>
<text x="144.9" y="175">~{WR}</text>
<text x="10.3" y="185.9">D</text>
<text x="20.7" y="180">A14</text>
<text x="46.7" y="184.1" transform="rotate(-90 46.7 184.1)">14</text>
<text x="96.9" y="180">A14</text>
<text x="122.9" y="184.1" transform="rotate(-90 122.9 184.1)">14</text>
<text x="285.3" y="185.9">D</text>
<text x="35" y="199.9">1</text>
<text x="85" y="199.9">2</text>
<text x="135" y="199.9">3</text>
<text x="185" y="199.9">4</text>
<text x="235" y="199.9">5</text>
<text x="285" y="199.9">6</text>
</g>
<g font-size="1.8" fill="#008484">
<text x="81" y="16.1">+5V</text>
<text x="115.2" y="16.1">+5V</text>
<text x="167.3" y="18.7">+5V</text>
<text x="39" y="27.6">+5V</text>
<text x="85.3" y="25">R4</text>
<text x="85.6" y="27.6">10.1K</text>
<text x="119.6" y="25">R8</text>
<text x="119.9" y="27.6">10.1K</text>
<text x="172.9" y="26.3">C7</text>
<text x="173.1" y="28.8">0.1uF</text>
<text x="177.5" y="25">+5V</text>
<text x="242.2" y="27.6">+5V</text>
<text x="44.6" y="35.2">C4</text>
<text x="67.5" y="33.9">10.1K</text>
<text x="68.7" y="31.4">R3</text>
<text x="101.8" y="33.9">10.1K</text>
<text x="103" y="31.4">R7</text>
<text x="129.2" y="32.6">+5V</text>
<text x="181.3" y="32.6">U5</text>
<text x="182.2" y="35.2">G65SC22P-2</text>
<text x="246.1" y="32.8">U6</text>
<text x="246.2" y="35.4">UMFT240XA</text>
<text x="44.9" y="37.7">0.1uF</text>
<text x="45.4" y="37.7">+5V</text>
<text x="85.3" y="36.4">Q1</text>
<text x="85.8" y="39">2N3904</text>
<text x="119.5" y="36.4">Q3</text>
<text x="120.1" y="39">2N3904</text>
<text x="133.7" y="41.5">R10</text>
<text x="166.9" y="36.4">GND</text>
<text x="169.9" y="41.5">~{RES}</text>
<text x="179.7" y="41.8" transform="rotate(-90 179.7 41.8)">VCC</text>
<text x="184.8" y="41.5">PA0</text>
<text x="197.4" y="37.7">GND</text>
<text x="231.6" y="41.5">DATA0</text>
<text x="244.5" y="41.3" transform="rotate(-90 244.5 41.3)">VCC</text>
<text x="38.7" y="45.3">GND</text>
<text x="49.2" y="42.8">U1</text>
<text x="49.2" y="45.3">ATF16V8C</text>
<text x="133.8" y="44.1">10.1K</text>
<text x="141.9" y="47.9">+5V</text>
<text x="184.8" y="44.1">PA1</text>
<text x="184.8" y="46.6">PA2</text>
<text x="211.1" y="47.9">J13</text>
<text x="231.6" y="44.1">DATA1</text>
<text x="231.6" y="46.6">DATA2</text>
<text x="249.2" y="42.8">3V3OUT</text>
<text x="250.4" y="46.6">VCCIO</text>
<text x="38.6" y="51.7">I/CLK</text>
<text x="47.6" y="51.5" transform="rotate(-90 47.6 51.5)">VCC</text>
<text x="52.5" y="51.7">IO1</text>
<text x="80.6" y="49.1">GND</text>
<text x="114.9" y="49.1">GND</text>
<text x="169.9" y="49.1">~{IRQ}</text>
<text x="184.8" y="49.1">PA3</text>
<text x="184.8" y="51.7">PA4</text>
<text x="231.6" y="49.1">DATA3</text>
<text x="231.6" y="51.7">DATA4</text>
<text x="251.1" y="50.4">VBUS</text>
<text x="38.6" y="54.2">I1</text>
<text x="38.6" y="56.8">I2</text>
<text x="38.6" y="59.3">I3/PD</text>
<text x="52.5" y="59.3">IO4</text>
<text x="52.5" y="56.8">IO3</text>
<text x="52.5" y="54.2">IO2</text>
<text x="169.9" y="56.8">~{CS2}</text>
<text x="169.9" y="54.2">CS1</text>
<text x="184.8" y="54.2">PA5</text>
<text x="184.8" y="56.8">PA6</text>
<text x="184.8" y="59.3">PA7</text>
<text x="231.6" y="54.2">DATA5</text>
<text x="231.6" y="56.8">DATA6</text>
<text x="231.6" y="59.3">DATA7</text>
<text x="38.6" y="61.8">I4</text>
<text x="38.6" y="64.4">I5</text>
<text x="52.5" y="64.4">IO6</text>
<text x="52.5" y="61.8">IO5</text>
<text x="115.2" y="60.6">+5V</text>
<text x="169.9" y="64.4">RS1</text>
<text x="169.9" y="61.8">RS0</text>
<text x="184.7" y="64.4">CA1</text>
<text x="231.6" y="64.4">~{RESET}</text>
<text x="38.6" y="66.9">I6</text>
<text x="38.6" y="69.5">I7</text>
<text x="52.5" y="69.5">IO8</text>
<text x="52.5" y="66.9">IO7</text>
<text x="119.6" y="68.2">R9</text>
<text x="119.9" y="70.7">10.1K</text>
<text x="169.9" y="69.5">RS3</text>
<text x="169.9" y="66.9">RS2</text>
<text x="184.7" y="66.9">CA2</text>
<text x="231.6" y="70.7">~{RD}</text>
<text x="231.6" y="68.2">~{RXF}</text>
<text x="250.9" y="69.5">SI/WU</text>
<text x="38.6" y="72">I8</text>
<text x="47.6" y="74.7" transform="rotate(-90 47.6 74.7)">GND</text>
<text x="49.5" y="72">I9/~{OE}</text>
<text x="127.3" y="74.5">J12</text>
<text x="127.6" y="77.1">Conn_01x02</text>
<text x="169.9" y="74.5">R/~{W}</text>
<text x="184.8" y="72">PB0</text>
<text x="184.8" y="74.5">PB1</text>
<text x="184.8" y="77.1">PB2</text>
<text x="231.6" y="75.8">~{TXE}</text>
<text x="250" y="73.3">CBUS6</text>
<text x="250" y="77.1">CBUS5</text>
<text x="101.3" y="78.4">+5V</text>
<text x="114.9" y="83.4">GND</text>
<text x="169.9" y="82.2">D1</text>
<text x="169.9" y="79.6">D0</text>
<text x="184.8" y="79.6">PB3</text>
<text x="184.8" y="82.2">PB4</text>
<text x="211.1" y="80.9">J14</text>
<text x="211.5" y="83.4">Conn_01x09</text>
<text x="231.6" y="78.4">WR</text>
<text x="45" y="86">GND</text>
<text x="65.7" y="86">+5V</text>
<text x="105.6" y="87.2">R6</text>
<text x="105.9" y="89.8">10.1K</text>
<text x="169.9" y="89.8">D4</text>
<text x="169.9" y="87.2">D3</text>
<text x="169.9" y="84.7">D2</text>
<text x="184.8" y="84.7">PB5</text>
<text x="184.8" y="87.2">PB6</text>
<text x="184.8" y="89.8">PB7</text>
<text x="238.1" y="87.4" transform="rotate(-90 238.1 87.4)">SHIELD</text>
<text x="241.9" y="87.4" transform="rotate(-90 241.9 87.4)">GND</text>
<text x="247" y="87.4" transform="rotate(-90 247 87.4)">GND</text>
<text x="250.8" y="87.4" transform="rotate(-90 250.8 87.4)">GND</text>
<text x="32.4" y="94.9">SW1</text>
<text x="42.1" y="93.6">R2</text>
<text x="69.5" y="92.3">U3</text>
<text x="69.8" y="94.9">LM555xN</text>
<text x="89" y="93.6">R5</text>
<text x="169.9" y="94.9">D6</text>
<text x="169.9" y="92.3">D5</text>
<text x="184.7" y="94.9">CB1</text>
<text x="30.2" y="97.4">SW_Push</text>
<text x="39.8" y="96.1">10.1K</text>
<text x="58.9" y="99.9">TR</text>
<text x="67.9" y="101" transform="rotate(-90 67.9 101)">VCC</text>
<text x="74.3" y="99.9">Q</text>
<text x="87.8" y="96.1">10.1K</text>
<text x="105.6" y="98.7">Q2</text>
<text x="106.1" y="101.2">2N3904</text>
<text x="169.9" y="97.4">D7</text>
<text x="179.7" y="99.6" transform="rotate(-90 179.7 99.6)">VSS</text>
<text x="184.7" y="97.4">CB2</text>
<text x="211.1" y="96.1">J15</text>
<text x="211.5" y="98.7">Conn_01x03</text>
<text x="244.4" y="101.2">GND</text>
<text x="58.9" y="105">CV</text>
<text x="72.7" y="105">DIS</text>
<text x="58.9" y="110.1">R</text>
<text x="67.9" y="111.5" transform="rotate(-90 67.9 111.5)">GND</text>
<text x="72.1" y="110.1">THR</text>
<text x="100.9" y="111.4">GND</text>
<text x="177.1" y="113.9">GND</text>
<text x="200" y="108.8">GND</text>
<text x="237.7" y="113.9">LED_RGBK</text>
<text x="241.4" y="111.4">D1</text>
<text x="49.7" y="119.7">C5</text>
<text x="218.1" y="117.7">R11</text>
<text x="229.3" y="117.7">2.2K</text>
<text x="28.9" y="125.3">+5V</text>
<text x="49.9" y="122.3">47uF</text>
<text x="111.4" y="124.1">+5V</text>
<text x="218.1" y="122.8">R12</text>
<text x="229.3" y="122.8">2.2K</text>
<text x="45.4" y="130.4">+5V</text>
<text x="65.3" y="131.7">GND</text>
<text x="117" y="131.7">C6</text>
<text x="121.6" y="130.4">+5V</text>
<text x="218.1" y="127.9">R13</text>
<text x="229.3" y="127.9">3.3K</text>
<text x="34.5" y="133">C3</text>
<text x="34.7" y="135.5">0.1uF</text>
<text x="49.2" y="136.5">U2</text>
<text x="117.2" y="134.2">0.1uF</text>
<text x="125.4" y="136.8">U4</text>
<text x="225.7" y="134.2">+5V</text>
<text x="252" y="134.2">GND</text>
<text x="28.5" y="143.1">GND</text>
<text x="49.7" y="139">KM62256CLP</text>
<text x="111.1" y="141.9">GND</text>
<text x="125.9" y="139.3">KM62256CLP</text>
<text x="37.3" y="144.4">A0</text>
<text x="37.3" y="149.5">A2</text>
<text x="37.3" y="146.9">A1</text>
<text x="47.6" y="145.5" transform="rotate(-90 47.6 145.5)">VCC</text>
<text x="54.3" y="144.4">Q0</text>
<text x="54.3" y="146.9">Q1</text>
<text x="54.3" y="149.5">Q2</text>
<text x="113.5" y="144.4">A0</text>
<text x="113.5" y="149.5">A2</text>
<text x="113.5" y="146.9">A1</text>
<text x="123.8" y="145.5" transform="rotate(-90 123.8 145.5)">VCC</text>
<text x="130.5" y="144.4">Q0</text>
<text x="130.5" y="146.9">Q1</text>
<text x="130.5" y="149.5">Q2</text>
<text x="219.6" y="146.9">10.1K</text>
<text x="221.2" y="144.4">R14</text>
<text x="238.3" y="149.5">SW_SPST</text>
<text x="240.7" y="146.9">SW2</text>
<text x="37.3" y="154.6">A4</text>
<text x="37.3" y="152">A3</text>
<text x="54.3" y="152">Q3</text>
<text x="54.3" y="154.6">Q4</text>
<text x="113.5" y="154.6">A4</text>
<text x="113.5" y="152">A3</text>
<text x="130.5" y="152">Q3</text>
<text x="130.5" y="154.6">Q4</text>
<text x="37.3" y="159.6">A6</text>
<text x="37.3" y="157.1">A5</text>
<text x="54.3" y="157.1">Q5</text>
<text x="54.3" y="159.6">Q6</text>
<text x="113.5" y="159.6">A6</text>
<text x="113.5" y="157.1">A5</text>
<text x="130.5" y="157.1">Q5</text>
<text x="130.5" y="159.6">Q6</text>
<text x="252" y="160.9">GND</text>
<text x="37.3" y="167.3">A9</text>
<text x="37.3" y="164.7">A8</text>
<text x="37.3" y="162.2">A7</text>
<text x="52.8" y="167.3">~{CS}</text>
<text x="54.3" y="162.2">Q7</text>
<text x="113.5" y="167.3">A9</text>
<text x="113.5" y="164.7">A8</text>
<text x="113.5" y="162.2">A7</text>
<text x="129" y="167.3">~{CS}</text>
<text x="130.5" y="162.2">Q7</text>
<text x="37.3" y="169.8">A10</text>
<text x="37.3" y="172.3">A11</text>
<text x="52.7" y="172.3">~{OE}</text>
<text x="113.5" y="169.8">A10</text>
<text x="113.5" y="172.3">A11</text>
<text x="128.9" y="172.3">~{OE}</text>
<text x="37.3" y="180">A14</text>
<text x="37.3" y="174.9">A12</text>
<text x="37.3" y="177.4">A13</text>
<text x="52.4" y="174.9">~{WE}</text>
<text x="113.5" y="180">A14</text>
<text x="113.5" y="174.9">A12</text>
<text x="113.5" y="177.4">A13</text>
<text x="128.6" y="174.9">~{WE}</text>
<text x="47.6" y="181.4" transform="rotate(-90 47.6 181.4)">GND</text>
<text x="123.8" y="181.4" transform="rotate(-90 123.8 181.4)">GND</text>
<text x="45" y="193.9">GND</text>
<text x="121.2" y="193.9">GND</text>
</g>
<text font-size="1.8" fill="#0000c2" x="231.8" y="20.9">Remove JP2 on module.</text>
<g font-size="1.8">
<text x="197.2" y="40.5">PA0</text>
<text x="222.2" y="40.5">PA0</text>
<text x="197.2" y="45.6">PA2</text>
<text x="197.2" y="43.1">PA1</text>
<text x="222.2" y="43.1">PA1</text>
<text x="222.2" y="45.6">PA2</text>
<text x="148.6" y="48.2">~{VIA_IRQ}</text>
<text x="197.2" y="53.2">PA5</text>
<text x="197.2" y="48.2">PA3</text>
<text x="197.2" y="50.7">PA4</text>
<text x="211.5" y="50.4">Conn_01x09 PA4</text>
<text x="222.2" y="48.2">PA3</text>
<text x="222.2" y="53.2">PA5</text>
<text x="65.9" y="55.8">~{VIA_CS}</text>
<text x="67.3" y="58.3">~{RAM1}</text>
<text x="148.6" y="55.8">~{VIA_CS}</text>
<text x="197.2" y="58.3">PA7</text>
<text x="197.2" y="55.8">PA6</text>
<text x="222.2" y="58.3">PA7</text>
<text x="222.2" y="55.8">PA6</text>
<text x="67.3" y="60.9">~{RAM0}</text>
<text x="196.8" y="65.9">CA2</text>
<text x="197.2" y="63.4">PB7</text>
<text x="65.2" y="71">~{VIA_IRQ}</text>
<text x="197.2" y="71">PB0</text>
<text x="222.2" y="67.2">PB7</text>
<text x="264.5" y="68.5">PB5</text>
<text x="197.2" y="76.1">PB2</text>
<text x="197.2" y="73.6">PB1</text>
<text x="222.2" y="74.8">PB6</text>
<text x="222.2" y="77.4">PB0</text>
<text x="262" y="72.3">CBUS6</text>
<text x="262" y="76.1">CBUS5</text>
<text x="197.2" y="81.2">PB4</text>
<text x="197.2" y="78.6">PB3</text>
<text x="197.2" y="83.7">PB5</text>
<text x="197.2" y="88.8">PB7</text>
<text x="197.2" y="86.3">PB6</text>
<text x="194.7" y="93.9">CBUS5</text>
<text x="194.7" y="96.4">CBUS6</text>
<text x="196.8" y="99">CA2</text>
<text x="203.2" y="118">PB3</text>
<text x="203.2" y="123.1">PB1</text>
<text x="203.2" y="128.2">PB2</text>
<text x="212.1" y="152.3">PB4</text>
<text x="66" y="166.3">~{RAM0}</text>
<text x="142.2" y="166.3">~{RAM1}</text>
</g>
</svg>
